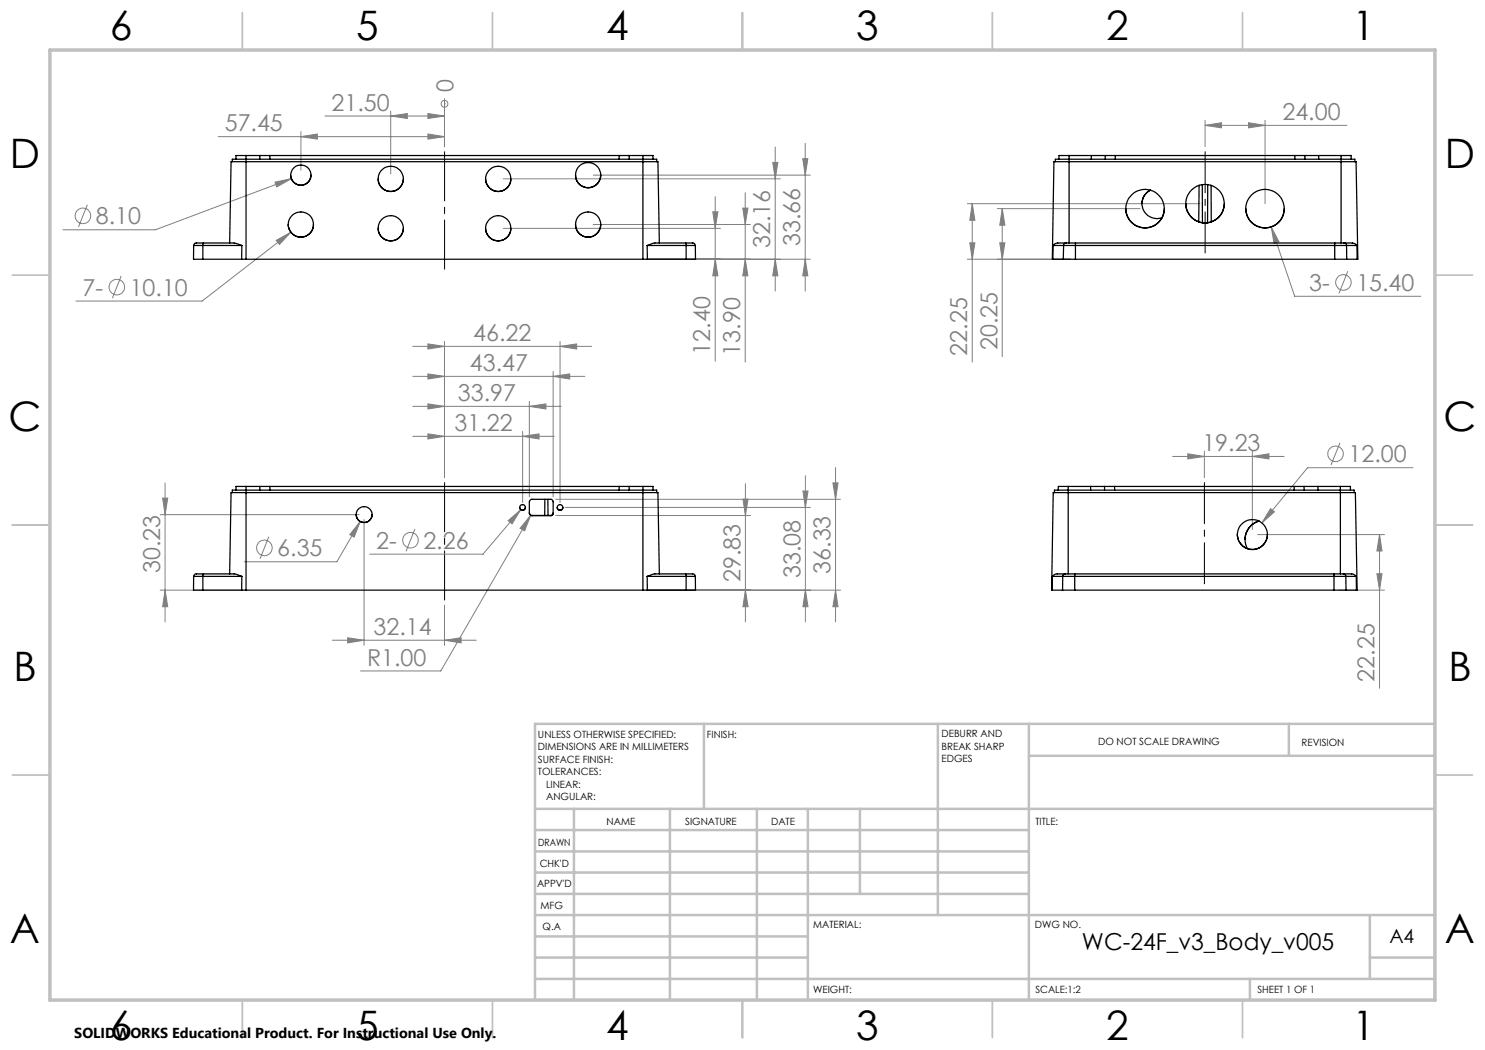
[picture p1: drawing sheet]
<svg xmlns="http://www.w3.org/2000/svg" width="297mm" height="210mm" viewBox="0 0 297 210" stroke-linecap="round" stroke-linejoin="round" font-family="sans-serif">
<g fill="none" stroke="#808080" stroke-width=".2">
<path d="M88.9 19.7v9.6M43.6 27.3h45.3M55 36.4l3.3-.7-2.9 1.7zM58.3 35.7l-27.2 10.3h-18.5M60.2 27.3l3.3-.5v1zM60.2 26.3v7.7M65 23.2h23.9M78.1 23.2l3.4-.5v1zM78.1 22.2v12.6M85.6 22.7l3.3 .5-3.3 .5zM85.6 26.8l3.3 .5-3.3 .5zM88.9 20.8h.1"/>
<path d="M100.6 35.8h55.5M118.6 35h43.5M143.1 39.3v32.9M149 38.6v33.8M154.6 32.5h1l-.6 3.3zM155 29.4v28.8M160.5 31.7h1.1l-.6 3.3zM161 28.7v29.5M241 25.1l3.3-.6v1.1zM241 24.1v5.2M241 25.1h28.4M249.7 24.5l3.3 .6-3.3 .5z"/>
<path d="M253 24.1v16.6M17.5 40.9l-1.8 4.5M24.2 55.2l-1.7 4.4M55.2 48.1l3-1.6-2.3 2.4zM58.2 46.5l-17.8 13.7h-25.2M100.6 45.7h43.5M118.6 44.9h31.5M129.6 51.8h32.5M142.6 42.4h1l-.5 3.3zM143.1 51.8l.5 3.4h-1zM148.6 41.6h1l-.6 3.3zM149 51.8l.6 3.4h-1z"/>
<path d="M155 51.8l.6 3.4h-1zM161 51.8l.6 3.4h-1.1zM193.5 51.8h20.6M193.5 40.7h46.5M194 48.6h1l-.5 3.2zM194.5 40.7l.5 3.4h-1zM194.5 40.7v31.7M199.5 41.7h28.5M200 48.6h1l-.6 3.2zM200.4 41.7l.6 3.3h-1zM200.4 41.7v29.6M254.2 45.4l1.6 3-1 .3z"/>
<path d="M254.2 45.4l4.7 13.9h25.3M269.6 54.2l-1.8 4.5M82.5 75.3h34.5M82.5 69.3h35.9M85.6 74.8l3.3 .5-3.3 .5zM85.6 68.8l3.3 .5-3.3 .5zM88.9 68.3v27.2M110.6 75.3l3.3-.5v1zM110.6 74.3v25.1M112 69.3l3.3-.5v1zM112 68.3v32.2M32.5 99.6h1l-.5 3.3z"/>
<path d="M33 96.6v27.8M82.5 81.3h29.7M82.5 87.3h28.4M85.6 80.8l3.3 .5-3.3 .5zM85.6 86.8l3.3 .5-3.3 .5zM104.5 87.3l3.3-.5v1zM104.5 86.3v14.2M105.9 81.3l3.3-.5v1zM105.9 80.3v19.1M111.1 99.9h57M148.6 99.8h1l-.5 3.3zM149.1 96.8v27.6"/>
<path d="M160.6 98.2h1l-.5 3.3zM161.1 95.1v29.3M166.6 96.6h1l-.5 3.3zM167.1 93.5v30.9M234.5 91.3h22.3M237.6 90.8l3.3 .5-3.3 .5zM240.9 90.3v5.2M250.5 91.3l3.3-.5v1zM250.5 90.3v15.6M268 88.5l-1.8 4.5M282.6 93.5h-21.1l-9.1 11.1M32 118h16.2"/>
<path d="M32 102.9h39.8M33 118l.5 3.3h-1zM53.8 107.3l-1.8 4.5M72 104.3l-1.2 3.1-.8-.5zM72 104.3l-4.6 8.1h-18.5M72.8 103.9v25.2M83 105.8l-1.8 4.5M101.6 104.1l2.5-2.2-1.7 2.9zM104.1 101.9l-7.5 8.9h-22.7M106.2 103l-1.3 3.2-.9-.6zM106.2 103l-18 31.2h-16.1M111.1 103.1h39"/>
<path d="M113 101.5h49.1M129.6 118h38.5M149.1 118l.5 3.3h-1zM161.1 118l.5 3.3h-1zM167.1 118l.5 3.3h-1zM251.5 106.9h25.4M254.1 101.7l.8 .7-2.5 2.2zM267.8 118h9.1M275.4 114.8h1l-.5 3.2zM275.9 106.9l.5 3.3h-1zM275.9 106.9v30.7M66.5 128h28.7"/>
<path d="M69.5 127.6l3.3 .4-3.3 .6zM88.9 128l3.3-.4v1zM88.9 121v8.1"/>
<circle cx="88.9" cy="20.8" r=".69"/>
<circle cx="16.6" cy="43.2" r="1.55"/>
<circle cx="23.4" cy="57.4" r="1.55"/>
<circle cx="268.7" cy="56.5" r="1.56"/>
<circle cx="267.1" cy="90.8" r="1.56"/>
<circle cx="52.9" cy="109.6" r="1.56"/>
<circle cx="82.1" cy="108" r="1.55"/>
</g>
<path d="M88.9 53.8v-23.5M88.9 120v-23.5" fill="none" stroke="#000" stroke-width=".2" stroke-dasharray="15.2 1.3 1.3 1.3" stroke-dashoffset="5.4"/>
<path d="M241 50.6v-20.3M240.9 116.8v-20.3" fill="none" stroke="#000" stroke-width=".2" stroke-dasharray="15.2 1.3 1.3 1.3" stroke-dashoffset="7"/>
<g fill="none" stroke="#c0c0c0" stroke-width=".35">
<path d="M48.5 2.5v7.5M98.5 2.5v7.5M148.5 2.5v7.5M198.5 2.5v7.5M248.5 2.5v7.5M2.5 55h7.5M287 55h7.5M2.5 105h7.5M287 105h7.5M2.5 155h7.5M287 155h7.5M48.5 200v7.5"/>
<path d="M98.5 200v7.5M148.5 200v7.5M198.5 200v7.5M248.5 200v7.5"/>
</g>
<g fill="none" stroke="#c0c0c0" stroke-width=".5">
<path d="M140.8 144.8v17M187.6 144.8v38.2M205.8 144.8v55.2M205.8 151.2h81.2M257.8 144.8v6.4M287 144.8h-180v55.2M107 161.8h180M107 178.8h98.8M107 174.5h98.8M107 170.3h98.8M107 166h98.8M114.8 161.8v38.2"/>
<path d="M134 161.8v38.2M151.4 161.8v38.2M161.6 161.8v38.2M172 161.8v17M107 195.8h180M107 191.5h54.6M107 187.3h54.6M107 183h180M250 195.8v4.2M274 191.5h13M274 183v12.8"/>
</g>
<path d="M10 10h277v190h-277z" fill="none" stroke="#c0c0c0" stroke-width=".7"/>
<g fill="#808080">
<path d="M85.6 22.7l3.3 .5-3.3 .5zM78.1 23.2l3.4-.5v1zM85.6 26.8l3.3 .5-3.3 .5zM60.2 27.3l3.3-.5v1zM250.5 91.3l3.3-.5v1zM237.6 90.8l3.3 .5-3.3 .5z"/>
<path d="M55.2 48.1l.7 .8 2.3-2.4zM55 36.4l.4 1 2.9-1.7zM254.2 45.4l.6 3.3 1-.3zM241 25.1l3.3-.6v1.1zM249.7 24.5l3.3 .6-3.3 .5zM69.5 127.6l3.3 .4-3.3 .6zM88.9 128l3.3-.4v1zM85.6 80.8l3.3 .5-3.3 .5zM105.9 81.3l3.3-.5v1zM85.6 74.8l3.3 .5-3.3 .5zM110.6 75.3l3.3-.5v1zM85.6 68.8l3.3 .5-3.3 .5zM112 69.3l3.3-.5v1zM106.2 103l-2.2 2.6 .9 .6zM101.6 104.1l.8 .7 1.7-2.9zM72 104.3l-2 2.6 .8 .5zM254.1 101.7l-1.7 2.9 2.5-2.2z"/>
<path d="M85.6 86.8l3.3 .5-3.3 .5zM104.5 87.3l3.3-.5v1z"/>
<path d="M149 51.8l.6 3.4h-1zM148.6 41.6h1l-.6 3.3zM161 51.8l.6 3.4h-1.1zM160.5 31.7h1.1l-.6 3.3zM143.1 51.8l.5 3.4h-1zM142.6 42.4h1l-.5 3.3zM155 51.8l.6 3.4h-1zM154.6 32.5h1l-.6 3.3zM194 48.6h1l-.5 3.2zM194.5 40.7l.5 3.4h-1zM200 48.6h1l-.6 3.2zM200.4 41.7l.6 3.3h-1zM33 118l.5 3.3h-1zM32.5 99.6h1l-.5 3.3zM149.1 118l.5 3.3h-1zM148.6 99.8h1l-.5 3.3zM167.1 118l.5 3.3h-1zM166.6 96.6h1l-.5 3.3zM161.1 118l.5 3.3h-1zM160.6 98.2h1l-.5 3.3z"/>
<path d="M275.9 106.9l.5 3.3h-1zM275.4 114.8h1l-.5 3.2z"/>
</g>
<g fill="none" stroke="#000" stroke-width=".25">
<path d="M46.5 32.3v-.5h84.8v.5M49.2 31.1h2.8M49.2 31.1h-2v.7M49.2 31.1v20.7M52 31.1h2M52 31.1v.7M54 31.1v.7M54 31.1h69.8M58.1 35a2.03 2.03 0 0 0 2.1 2 2.03 2.03 0 0 0 2-2M75.6 35.8a2.52 2.52 0 0 0 2.6 2.5 2.52 2.52 0 0 0 2.5-2.5M97.1 35.8a2.52 2.52 0 0 0 2.5 2.5 2.52 2.52 0 0 0 2.6-2.5M115.1 35a2.52 2.52 0 0 0 2.5 2.5 2.52 2.52 0 0 0 2.6-2.5"/>
<path d="M123.8 31.1h2M123.8 31.1v.7M125.8 31.1h2.8M125.8 31.1v.7M128.6 31.1h2v.7M128.6 31.1v20.7M211.1 32.3v-.5h59.9v.5M213.8 31.1h-2v.7M213.8 31.1h4.5M213.8 31.1v17.5M218.3 31.1h2.8M218.3 31.1v.7"/>
<path d="M221.1 31.1h2M221.1 31.1v.7M223.1 31.1h35.9M223.1 31.1v.7M230 38a3 3 0 0 0-1.4 3.9 3 3 0 0 0 3.8 1.7M230.1 38a3 3 0 0 0-1.7 2.7M239.8 37.1l-.1 7.3M240.5 36.9v7.6M241.5 36.9v7.6M242.2 37.1l.1 7.3M259 31.1h2M259 31.1v.7"/>
<path d="M261 31.1h2.7M261 31.1v.7M263.7 31.1h4.5M263.7 31.1v.7M268.2 31.1h2v.7M268.2 31.1v17.5M38.7 49.1h1.9M38.7 49.1v2.7h1.9M40.6 51.8h7.7M40.6 49.1h7.8M40.6 49.1v2.7M40.7 48.6h6.1l1.6 .5"/>
<path d="M40.7 48.6l-.1 .5M40.7 48.6h-1.2a.57 .57 0 0 0-.8 .5M45.9 48.6l.3-16.3h85.4l.3 16.3M48.3 51.8h.9M48.4 49.1l-.1 2.7M49.2 51.8h79.4M57.6 44.9a2.52 2.52 0 0 0 2.6 2.5 2.52 2.52 0 0 0 2.5-2.5M75.6 45.6a2.52 2.52 0 0 0 2.6 2.6 2.52 2.52 0 0 0 2.5-2.6M97.1 45.6a2.52 2.52 0 0 0 2.5 2.6 2.52 2.52 0 0 0 2.6-2.6M115.1 44.9a2.52 2.52 0 0 0 2.5 2.5 2.52 2.52 0 0 0 2.6-2.5M128.6 51.8h.9M129.4 49.1l.1 2.7"/>
<path d="M129.4 49.1h7.8M129.5 51.8h7.7M137.1 48.6h-6.1l-1.6 .5M137.1 48.6l.1 .5M137.1 48.6h1.2a.57 .57 0 0 1 .8 .5M137.2 49.1h1.9M137.2 49.1v2.7M139.1 49.1v2.7h-1.9M210.6 51.8h-.1l.3-19.5h60.4l.4 19.5h-.2M210.6 51.8h2.1M210.6 49.1h2.1M210.6 49.1v2.7"/>
<path d="M212.7 51.8h2.4M212.7 49.1h2.4M212.7 49.1v2.7M213.2 48.6h1.9M213.2 48.6l-.4 .2-.1 .3M213.2 48.6h-2l-.6 .5M215.1 48.6v.5M215.1 51.8h51.8M215.1 49.1h51.8M215.1 48.6h51.8M215.1 49.1v2.7M225.1 41.7a3.9 3.9 0 0 0 3.9 3.9 3.9 3.9 0 0 0 3.9-3.9"/>
<path d="M237.2 40.7a3.8 3.8 0 0 0 3.8 3.9 3.8 3.8 0 0 0 3.9-3.9M249.2 41.7a3.8 3.8 0 0 0 3.8 3.9 3.8 3.8 0 0 0 3.9-3.9M266.9 49.1h2.4M266.9 51.8h2.4M266.9 48.6h1.9M266.9 48.6v.5M266.9 49.1v2.7M268.8 48.6l.4 .1 .1 .4M268.8 48.6h1.7l.5 .2 .4 .3M269.3 49.1h2.1M269.3 49.1v2.7M269.3 51.8h2.1"/>
<path d="M271.4 49.1v2.7M46.5 98.5v-.5h84.8v.5M49.2 97.3h2.8M49.2 97.3h-2v.7M49.2 97.3v20.7M52 97.3h2M52 97.3v.7M54 97.3v.7M54 97.3h69.8M109 99.9l-.1 3.2M109.6 99.9v3.2M123.8 97.3h2"/>
<path d="M123.8 97.3v.7M125.8 97.3h2.8M125.8 97.3v.7M128.6 97.3h2v.7M128.6 97.3v20.7M210.9 98.5v-.5h59.9v.5M213.6 97.3h-1.9l-.1 .7M213.6 97.3h4.5M213.6 97.3v17.5M218.1 97.3h2.8M218.1 97.3v.7M220.9 97.3h2"/>
<path d="M220.9 97.3v.7M222.9 97.3h35.9M222.9 97.3v.7M258.8 97.3h2M258.8 97.3v.7M260.8 97.3h2.8M260.8 97.3v.7M263.6 97.3h4.5M263.6 97.3v.7M268.1 97.3h2v.7M268.1 97.3v17.5M38.7 115.3h1.9"/>
<path d="M38.7 115.3v2.7h1.9M40.6 115.3v2.7M40.6 118h7.7M40.6 115.3h7.8M40.7 114.8h6.1l1.6 .5M40.7 114.8l-.1 .5M40.7 114.8h-1.2a.57 .57 0 0 0-.8 .5M45.9 114.8l.3-16.3h85.4l.3 16.3M48.3 118h.9M48.4 115.3l-.1 2.7M49.2 118h79.4M71.2 102.9a1.59 1.59 0 0 0 1.6 1.6 1.59 1.59 0 0 0 1.6-1.6"/>
<path d="M103.9 101.5a.58 .58 0 0 0 .6 .6 .58 .58 0 0 0 .6-.6M106.4 103.1l-.3-.1-.2-.4v-2.2l.4-.5h3.9l.3 .1 .1 2.7-.2 .3-.3 .1M106.4 103.1h.1M106.4 103.1h3.7M110.1 103.1h.1M111.4 101.5a.56 .56 0 0 0 .6 .6 .56 .56 0 0 0 .6-.6M128.6 118h.9M129.4 115.3l.1 2.7M129.4 115.3h7.8M129.5 118h7.7M137.1 114.8h-6.1l-1.6 .5M137.1 114.8l.1 .5"/>
<path d="M137.1 114.8h1.2a.57 .57 0 0 1 .8 .5M137.2 115.3h1.9M137.2 115.3v2.7M139.1 115.3v2.7h-1.9M210.4 118h-.1l.3-19.5h60.5l.3 19.5h-.1M210.4 118h2.1M210.5 115.3h2M210.5 115.3l-.1 2.7M212.5 118h2.4M212.5 115.3h2.4M212.5 115.3v2.7M213 114.8l-.3 .1-.2 .4"/>
<path d="M213 114.8h1.9M213 114.8h-1.9l-.6 .5M214.9 114.8v.5M214.9 118h51.9M214.9 115.3h51.9M214.9 114.8h51.9M214.9 115.3v2.7M247.5 106.9a3 3 0 0 0 3 3 3 3 0 0 0 3-3M249 107.9a3.8 3.8 0 0 1 2.8-3.7 3.9 3.9 0 0 0-2.3 5.5M266.8 115.3h2.4M266.8 118h2.4M266.8 114.8v.5"/>
<path d="M266.8 114.8h1.9M266.8 115.3v2.7M268.7 114.8l.3 .1 .2 .4M268.7 114.8h2l.6 .5M269.2 115.3h2.1M269.2 115.3v2.7M269.2 118h2.1M271.3 115.3v2.7"/>
<circle cx="60.2" cy="35" r="2.02"/>
<circle cx="78.1" cy="35.8" r="2.52"/>
<circle cx="99.7" cy="35.8" r="2.52"/>
<circle cx="117.6" cy="35" r="2.52"/>
<circle cx="60.2" cy="44.9" r="2.52"/>
<circle cx="78.1" cy="45.7" r="2.52"/>
<circle cx="99.7" cy="45.7" r="2.52"/>
<circle cx="117.6" cy="44.9" r="2.52"/>
<circle cx="229" cy="41.7" r="3.9"/>
<circle cx="241" cy="40.7" r="3.8"/>
<circle cx="253" cy="41.7" r="3.9"/>
<circle cx="72.8" cy="102.9" r="1.58"/>
<circle cx="104.5" cy="101.5" r=".56"/>
<circle cx="112" cy="101.5" r=".57"/>
<circle cx="250.5" cy="106.9" r="2.99"/>
</g>
<g font-size="8.1">
<text x="22" y="8">6</text>
<text x="71.2" y="8">5</text>
<text x="121.2" y="8">4</text>
<text x="171.3" y="8">3</text>
<text x="221.3" y="8">2</text>
<text x="270.5" y="8">1</text>
<text x="2" y="33.6">D</text>
<text x="289" y="33.6">D</text>
<text x="1.7" y="86.1">C</text>
<text x="288.7" y="86.1">C</text>
<text x="2.7" y="136.1">B</text>
<text x="289.7" y="136.1">B</text>
<text x="2" y="188.6">A</text>
<text x="289" y="188.6">A</text>
<text x="22" y="208">6</text>
<text x="71.2" y="208">5</text>
<text x="121.2" y="208">4</text>
<text x="171.3" y="208">3</text>
<text x="221.3" y="208">2</text>
<text x="270.5" y="208">1</text>
</g>
<g font-size="4.7" fill="#808080">
<text x="66.3" y="22.2">21.50</text>
<text x="90.7" y="18.4" transform="rotate(-90 90.7 18.4)">0</text>
<text x="44.9" y="26.3">57.45</text>
<text x="256.5" y="24">24.00</text>
<text x="19.2" y="44.9">8.10</text>
<text x="154.1" y="49.6" transform="rotate(-90 154.1 49.6)">32.16</text>
<text x="160.1" y="49.2" transform="rotate(-90 160.1 49.2)">33.66</text>
<text x="16.5" y="59.1">7-</text>
<text x="25.9" y="59.1">10.10</text>
<text x="261.9" y="58.2">3-</text>
<text x="271.3" y="58.2">15.40</text>
<text x="94.7" y="68.3">46.22</text>
<text x="142.1" y="70.9" transform="rotate(-90 142.1 70.9)">12.40</text>
<text x="148.1" y="71.1" transform="rotate(-90 148.1 71.1)">13.90</text>
<text x="193.5" y="71.1" transform="rotate(-90 193.5 71.1)">22.25</text>
<text x="199.5" y="70" transform="rotate(-90 199.5 70)">20.25</text>
<text x="94" y="74.3">43.47</text>
<text x="91.6" y="80.3">33.97</text>
<text x="90.9" y="86.3">31.22</text>
<text x="240.5" y="90.3">19.23</text>
<text x="269.7" y="92.5">12.00</text>
<text x="55.5" y="111.3">6.35</text>
<text x="75.3" y="109.7">2-</text>
<text x="84.7" y="109.7">2.26</text>
<text x="32" y="114.6" transform="rotate(-90 32 114.6)">30.23</text>
<text x="148.1" y="116.4" transform="rotate(-90 148.1 116.4)">29.83</text>
<text x="160.1" y="115.6" transform="rotate(-90 160.1 115.6)">33.08</text>
<text x="166.1" y="114.8" transform="rotate(-90 166.1 114.8)">36.33</text>
<text x="74.7" y="127">32.14</text>
<text x="73.4" y="133.2">R1.00</text>
<text x="274.9" y="136.3" transform="rotate(-90 274.9 136.3)">22.25</text>
</g>
<text font-size="4.7" x="216.4" y="190">WC-24F_v3_Body_v005</text>
<text font-size="3.9" x="277.9" y="188.5">A4</text>
<text font-size="2.9" x="14.9" y="207.6">SOLIDWORKS Educational Product. For Instructional Use Only.</text>
<g font-size="2">
<text x="107.6" y="147.6">UNLESS OTHERWISE SPECIFIED:</text>
<text x="141.4" y="147.6">FINISH:</text>
<text x="188.3" y="147.5">DEBURR AND</text>
<text x="188.3" y="150">BREAK SHARP</text>
<text x="219.6" y="149">DO NOT SCALE DRAWING</text>
<text x="260.3" y="149.2">REVISION</text>
<text x="107.6" y="150.1">DIMENSIONS ARE IN MILLIMETERS</text>
<text x="107.6" y="152.6">SURFACE FINISH:</text>
<text x="107.6" y="155.1">TOLERANCES:</text>
<text x="188.3" y="152.5">EDGES</text>
<text x="109.2" y="157.6">LINEAR:</text>
<text x="109.2" y="160.1">ANGULAR:</text>
<text x="121.3" y="165">NAME</text>
<text x="137" y="164.9">SIGNATURE</text>
<text x="154.2" y="164.9">DATE</text>
<text x="207.1" y="164.9">TITLE:</text>
<text x="107.6" y="169.1">DRAWN</text>
<text x="107.9" y="173.3">CHK'D</text>
<text x="107.4" y="177.4">APPV'D</text>
<text x="108.1" y="181.8">MFG</text>
<text x="108.5" y="186">Q.A</text>
<text x="162.6" y="185.5">MATERIAL:</text>
<text x="207" y="185.5">DWG NO.</text>
<text x="162.6" y="198.5">WEIGHT:</text>
<text x="207.1" y="198.6">SCALE:1:2</text>
<text x="251.5" y="198.6">SHEET 1 OF 1</text>
</g>
</svg>
